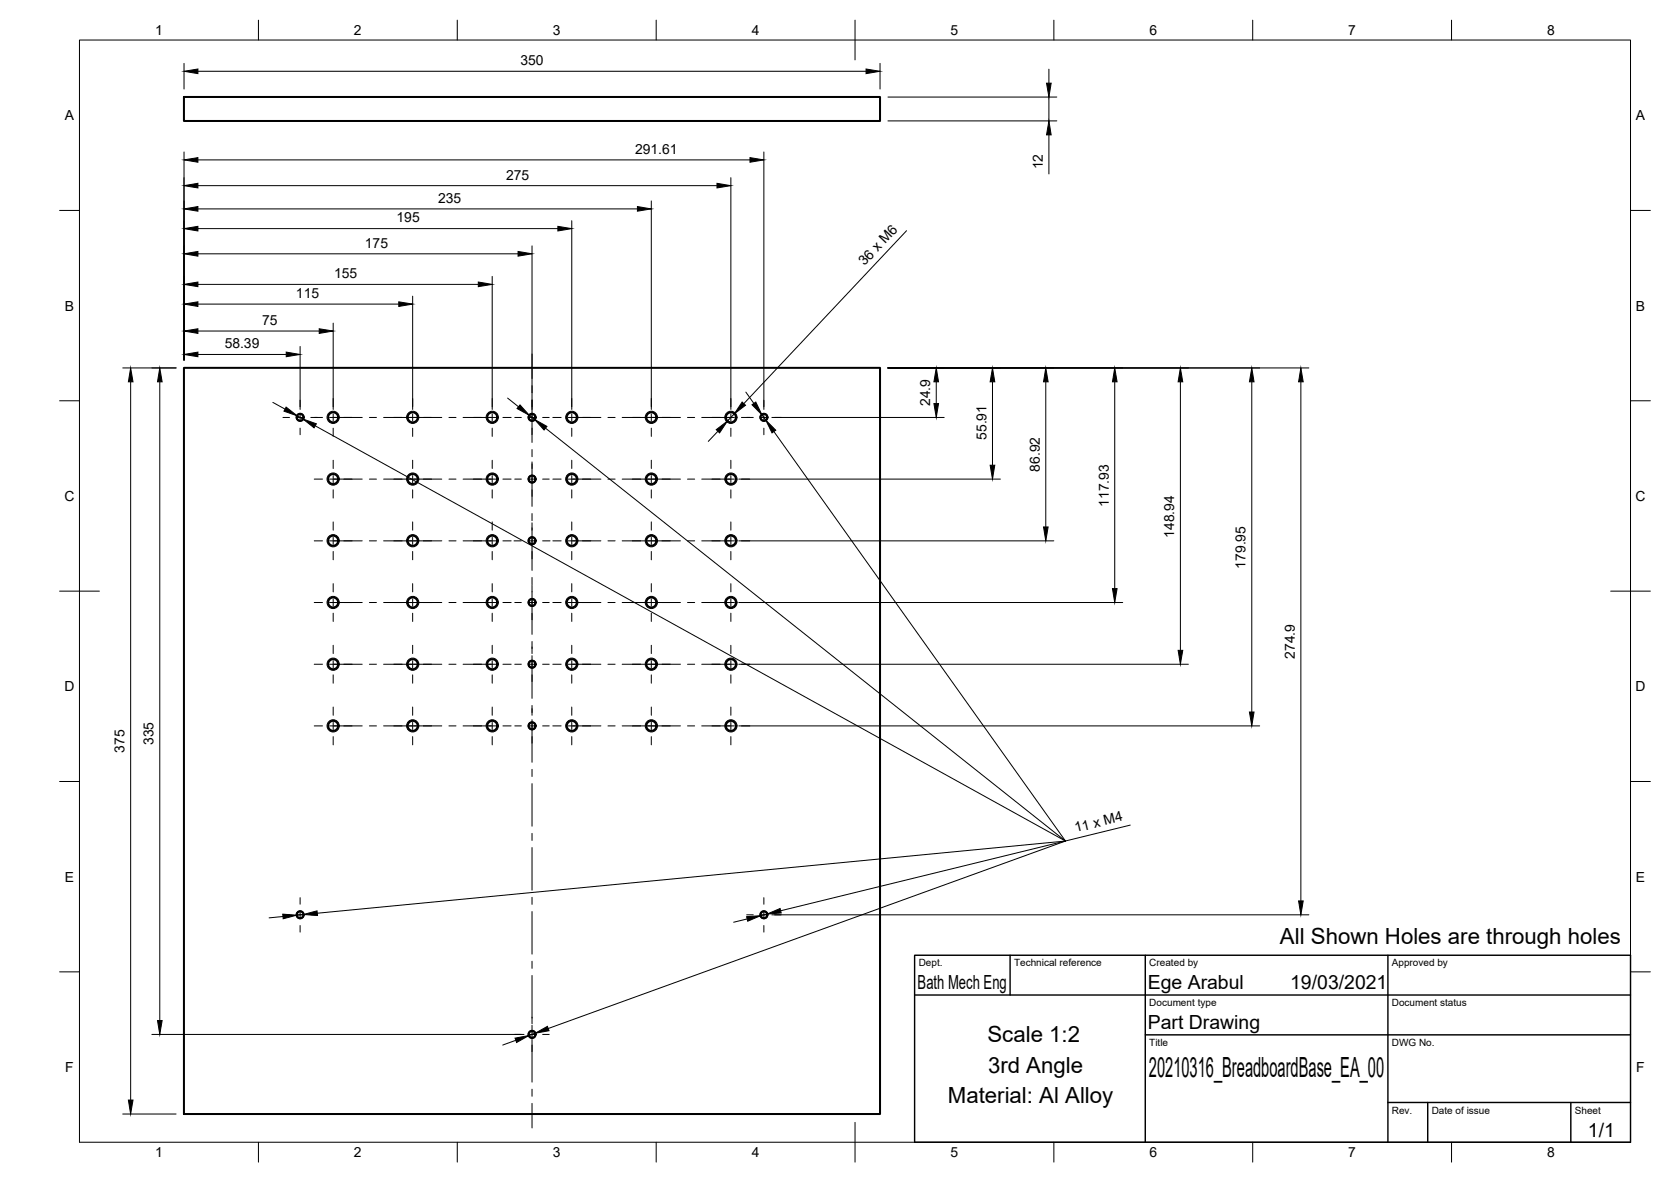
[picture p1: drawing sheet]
<svg xmlns="http://www.w3.org/2000/svg" width="420mm" height="297mm" viewBox="0 0 420 297" stroke-linecap="round" stroke-linejoin="round" font-family="sans-serif">
<!-- layer: Visible -->
<g fill="none" stroke="#000" stroke-width=".51">
<path d="M46.2 24.4h175.1v6h-175.1zM46.2 92.4h175.1v187.6h-175.1z"/>
<circle cx="75.5" cy="104.9" r=".84"/>
<circle cx="83.8" cy="104.9" r="1.26"/>
<circle cx="103.8" cy="104.9" r="1.26"/>
<circle cx="123.8" cy="104.9" r="1.26"/>
<circle cx="133.8" cy="104.9" r=".84"/>
<circle cx="143.8" cy="104.9" r="1.26"/>
<circle cx="163.8" cy="104.9" r="1.26"/>
<circle cx="183.8" cy="104.9" r="1.26"/>
<circle cx="192.1" cy="104.9" r=".84"/>
<circle cx="83.8" cy="135.9" r="1.26"/>
<circle cx="83.8" cy="120.4" r="1.26"/>
<circle cx="103.8" cy="135.9" r="1.26"/>
<circle cx="103.8" cy="120.4" r="1.26"/>
<circle cx="123.8" cy="135.9" r="1.26"/>
<circle cx="123.8" cy="120.4" r="1.26"/>
<circle cx="133.8" cy="120.4" r=".84"/>
<circle cx="133.8" cy="135.9" r=".84"/>
<circle cx="143.8" cy="135.9" r="1.26"/>
<circle cx="143.8" cy="120.4" r="1.26"/>
<circle cx="163.8" cy="135.9" r="1.26"/>
<circle cx="163.8" cy="120.4" r="1.26"/>
<circle cx="183.8" cy="135.9" r="1.26"/>
<circle cx="183.8" cy="120.4" r="1.26"/>
<circle cx="83.8" cy="151.4" r="1.26"/>
<circle cx="103.8" cy="151.4" r="1.26"/>
<circle cx="123.8" cy="151.4" r="1.26"/>
<circle cx="133.8" cy="151.4" r=".84"/>
<circle cx="143.8" cy="151.4" r="1.26"/>
<circle cx="163.8" cy="151.4" r="1.26"/>
<circle cx="183.8" cy="151.4" r="1.26"/>
<circle cx="83.8" cy="166.9" r="1.26"/>
<circle cx="103.8" cy="166.9" r="1.26"/>
<circle cx="123.8" cy="166.9" r="1.26"/>
<circle cx="133.8" cy="166.9" r=".84"/>
<circle cx="143.8" cy="166.9" r="1.26"/>
<circle cx="163.8" cy="166.9" r="1.26"/>
<circle cx="183.8" cy="166.9" r="1.26"/>
<circle cx="83.8" cy="182.4" r="1.26"/>
<circle cx="103.8" cy="182.4" r="1.26"/>
<circle cx="123.8" cy="182.4" r="1.26"/>
<circle cx="133.8" cy="182.4" r=".84"/>
<circle cx="143.8" cy="182.4" r="1.26"/>
<circle cx="163.8" cy="182.4" r="1.26"/>
<circle cx="183.8" cy="182.4" r="1.26"/>
<circle cx="75.5" cy="229.9" r=".84"/>
<circle cx="192.1" cy="229.9" r=".84"/>
<circle cx="133.8" cy="259.9" r=".84"/>
</g>
<!-- layer: Visible Narrow -->
<g fill="none" stroke="#000" stroke-width=".25">
<circle cx="75.5" cy="104.9" r="1.03"/>
<circle cx="83.8" cy="104.9" r="1.53"/>
<circle cx="103.8" cy="104.9" r="1.53"/>
<circle cx="123.8" cy="104.9" r="1.53"/>
<circle cx="133.8" cy="104.9" r="1.03"/>
<circle cx="143.8" cy="104.9" r="1.53"/>
<circle cx="163.8" cy="104.9" r="1.53"/>
<circle cx="183.8" cy="104.9" r="1.53"/>
<circle cx="192.1" cy="104.9" r="1.03"/>
<circle cx="83.8" cy="135.9" r="1.53"/>
<circle cx="83.8" cy="120.4" r="1.53"/>
<circle cx="103.8" cy="135.9" r="1.53"/>
<circle cx="103.8" cy="120.4" r="1.53"/>
<circle cx="123.8" cy="135.9" r="1.53"/>
<circle cx="123.8" cy="120.4" r="1.53"/>
<circle cx="133.8" cy="135.9" r="1.03"/>
<circle cx="133.8" cy="120.4" r="1.03"/>
<circle cx="143.8" cy="120.4" r="1.53"/>
<circle cx="143.8" cy="135.9" r="1.53"/>
<circle cx="163.8" cy="120.4" r="1.53"/>
<circle cx="163.8" cy="135.9" r="1.53"/>
<circle cx="183.8" cy="135.9" r="1.53"/>
<circle cx="183.8" cy="120.4" r="1.53"/>
<circle cx="83.8" cy="151.4" r="1.53"/>
<circle cx="103.8" cy="151.4" r="1.53"/>
<circle cx="123.8" cy="151.4" r="1.53"/>
<circle cx="133.8" cy="151.4" r="1.03"/>
<circle cx="143.8" cy="151.4" r="1.53"/>
<circle cx="163.8" cy="151.4" r="1.53"/>
<circle cx="183.8" cy="151.4" r="1.53"/>
<circle cx="83.8" cy="166.9" r="1.53"/>
<circle cx="103.8" cy="166.9" r="1.53"/>
<circle cx="123.8" cy="166.9" r="1.53"/>
<circle cx="133.8" cy="166.9" r="1.03"/>
<circle cx="143.8" cy="166.9" r="1.53"/>
<circle cx="163.8" cy="166.9" r="1.53"/>
<circle cx="183.8" cy="166.9" r="1.53"/>
<circle cx="83.8" cy="182.4" r="1.53"/>
<circle cx="103.8" cy="182.4" r="1.53"/>
<circle cx="123.8" cy="182.4" r="1.53"/>
<circle cx="133.8" cy="182.4" r="1.03"/>
<circle cx="143.8" cy="182.4" r="1.53"/>
<circle cx="163.8" cy="182.4" r="1.53"/>
<circle cx="183.8" cy="182.4" r="1.53"/>
<circle cx="75.5" cy="229.9" r="1.03"/>
<circle cx="192.1" cy="229.9" r="1.03"/>
<circle cx="133.8" cy="259.9" r="1.03"/>
</g>
<!-- layer: Border -->
<g fill="none" stroke="#000" stroke-width=".25">
<path d="M20 10.1h390v276.9h-390zM65 5.1v5M115 5.1v5M165 5.1v5M215 5.1v10M265 5.1v5M315 5.1v5M365 5.1v5M15 52.9h5M410 52.9h5M15 100.7h5M410 100.7h5"/>
<path d="M15 148.6h10M405 148.6h10M15 196.4h5M410 196.4h5M15 244.2h5M410 244.2h5M65 287v5M115 287v5M165 287v5M215 282.1v9.9M265 287v5M315 287v5"/>
<path d="M365 287v5"/>
</g>
<!-- layer: TitleBlock -->
<path d="M230 240.1h180v46.9h-180zM230 250h180M254 240.1v9.9M288 240.1v46.9M349 240.1v46.9M288 260.1h122M349 277.1h61M359 277.1v9.9M395 277.1v9.9" fill="none" stroke="#000" stroke-width=".36"/>
<!-- layer: Dimensions -->
<g fill="none" stroke="#000" stroke-width=".25">
<path d="M46.3 15.9v6.5M49.8 17.9h168M221.3 15.9v6.5M263.7 17.4v3.5M46.3 38.2v52.3M192.1 38.2v64.7M223.3 24.4h42.4M223.3 30.4h42.4M263.7 24.4v6M263.7 33.9v9.8M49.8 57.5h90.5M49.8 52.5h110.5"/>
<path d="M49.8 46.7h130.5M49.8 40.2h138.8M143.8 55.5v47.4M163.8 50.5v52.4M183.8 44.6v58.3M227.9 58l-40.9 43.4M49.8 76.4h50.5M49.8 71.5h70.5M49.8 63.8h80.5M103.8 74.4v28.5M123.8 69.5v33.4M133.8 61.8v41.1"/>
<path d="M30.9 92.5h13.4M32.9 96v180.4M40.2 96v160.5M49.8 89.1h22.2M49.8 83.2h30.5M75.5 87.1v15.8M83.8 81.2v21.7M187.5 98.5l2 2.9M223.3 92.5h105.8M235.4 96v5.4M249.6 96v20.9M263 96v36.4"/>
<path d="M280.3 96v51.9M296.8 96v67.4M314.7 96v82.9M327.1 96v130.4M68.6 101.1l3.1 1.7M74.7 104.5l1.5 .8M79.2 107l188.7 104.4M127.6 100l2.8 2.2M133.1 104.4l1.3 1M137.2 107.6l130.7 103.8M180.5 108.4l-2.4 2.5M184.6 104l-1.7 1.8"/>
<path d="M191.6 104.2l1 1.4M194.1 104.9h43.3M194.6 108.4l73.3 103M185.8 120.4h65.7M185.8 135.9h79.2M185.8 151.4h96.5M185.8 166.9h113M185.8 182.4h130.9M267.9 211.4l-130.1 47.1M267.9 211.4l-188.1 18.1M284.2 207.4l-87.9 21.5M71.2 230.3l-3.5 .4"/>
<path d="M76.3 229.8l-1.7 .2M187.9 230.9l-3.4 .9M192.9 229.7l-1.6 .4M194.1 229.9h135M38.2 260h93.6M134.6 259.7l-1.6 .5M30.9 280h13.4M129.7 261.4l-3.3 1.2"/>
</g>
<g fill="#000" stroke="#000" stroke-width=".25">
<path d="M46.3 17.9l3.5-.6v1.2zM217.8 17.3l3.5 .6-3.5 .6zM46.3 40.2l3.5-.6v1.2zM188.6 39.6l3.5 .6-3.5 .6zM263.1 20.9h1.2l-.6 3.5zM263.7 30.4l.6 3.5h-1.2zM46.3 57.5l3.5-.6v1.1zM46.3 52.5l3.5-.6v1.2zM46.3 46.7l3.5-.6v1.1zM140.3 56.9l3.5 .6-3.5 .5zM160.3 51.9l3.5 .6-3.5 .6zM180.3 46.1l3.5 .6-3.5 .5z"/>
<path d="M46.3 76.4l3.5-.6v1.2zM46.3 71.5l3.5-.6v1.1zM46.3 63.8l3.5-.6v1.2zM100.3 75.8l3.5 .6-3.5 .6zM120.3 70.9l3.5 .6-3.5 .5zM130.3 63.2l3.5 .6-3.5 .6zM32.9 92.5l.5 3.5h-1.1zM40.2 92.5l.6 3.5h-1.2zM46.3 89.1l3.5-.6v1.1zM46.3 83.2l3.5-.6v1.2zM72 88.5l3.5 .6-3.5 .5zM80.3 82.6l3.5 .6-3.5 .6z"/>
<path d="M235.4 92.5l.6 3.5h-1.2zM249.6 92.5l.5 3.5h-1.1zM263 92.5l.5 3.5h-1.1zM280.3 92.5l.6 3.5h-1.2zM296.8 92.5l.6 3.5h-1.2zM314.7 92.5l.6 3.5h-1.1zM327.1 92.5l.6 3.5h-1.2zM71.9 102.3l2.8 2.2-3.3-1.2zM76.2 105.3l3.3 1.2-.5 1zM130.7 101.8l2.4 2.6-3.1-1.7zM134.4 105.4l3.1 1.8-.7 .9zM180.1 108l2.8-2.2-2 3z"/>
<path d="M186.6 101l.9 .8-2.9 2.2zM189.1 101.7l.9-.7 1.6 3.2zM192.6 105.6l2.5 2.5-1 .7zM234.8 101.4h1.2l-.6 3.5zM249 116.9h1.1l-.5 3.5zM262.4 132.4h1.1l-.5 3.5zM279.7 147.9h1.2l-.6 3.5zM296.2 163.4h1.2l-.6 3.5zM314.2 178.9h1.1l-.6 3.5zM71.1 229.7l3.5 .3-3.4 .9zM76.3 229.8l3.4-.9 .1 1.2zM187.7 230.4l3.6-.3-3.3 1.4z"/>
<path d="M192.9 229.7l3.3-1.4 .2 1.1zM326.5 226.4h1.2l-.6 3.5zM39.6 256.5h1.2l-.6 3.5zM134.6 259.7l3-1.8 .4 1.1zM32.3 276.4h1.1l-.5 3.6zM129.5 260.9l3.5-.7-3.1 1.8z"/>
</g>
<!-- layer: Center Lines -->
<g fill="none" stroke="#000" stroke-width=".25">
<path d="M133.8 88.9v6.2M133.8 96.9v1.8M71.1 104.9h1.7M74.6 104.9h1.7M75.5 100.6v1.6M75.5 104v1.8M75.5 107.6v1.6M78.1 104.9h3M82.9 104.9h8.2M83.8 100.1v2.1M83.8 104v1.8M83.8 107.6v2.1"/>
<path d="M83.8 115.7v2M83.8 119.5v1.8M92.9 104.9h1.8M96.5 104.9h14.6M103.8 100.1v2.1M103.8 104v1.8M103.8 107.6v2.1M103.8 115.7v2M103.8 119.5v1.8M112.9 104.9h1.8M116.4 104.9h8.3M123.8 100.1v2.1"/>
<path d="M123.8 104v1.8M123.8 107.6v2.1M123.8 115.7v2M123.8 119.5v1.8M126.4 104.9h2.1M129.4 104.9h1.7M132.9 104.9h1.8M133.8 100.5v10.7M133.8 113v1.8M133.8 116.1v11.2M136.4 104.9h1.7M139 104.9h2.1"/>
<path d="M142.9 104.9h8.2M143.8 100.1v2.1M143.8 104v1.8M143.8 107.6v2.1M143.8 115.7v2M143.8 119.5v1.8M152.9 104.9h1.8M156.4 104.9h14.7M163.8 100.1v2.1M163.8 104v1.8M163.8 107.6v2.1M163.8 115.7v2"/>
<path d="M163.8 119.5v1.8M172.9 104.9h1.8M176.4 104.9h8.3M183.8 100.1v2.1M183.8 104v1.8M183.8 107.6v2.1M183.8 115.7v2M183.8 119.5v1.8M186.4 104.9h3M191.2 104.9h1.8M192.1 100.6v1.6M192.1 104v1.8"/>
<path d="M192.1 107.6v1.6M194.8 104.9h1.6M79 135.9h2.1M79 120.4h2.1M82.9 135.9h8.2M82.9 120.4h8.2M83.8 123.1v2.1M83.8 131.2v2M83.8 135v1.8M83.8 138.6v2.1M92.9 135.9h1.8M92.9 120.4h1.8"/>
<path d="M96.5 135.9h14.6M96.5 120.4h14.6M103.8 123.1v2.1M103.8 131.2v2M103.8 135v1.8M103.8 138.6v2.1M112.9 135.9h1.8M112.9 120.4h1.8M116.4 135.9h8.3M116.4 120.4h8.3M123.8 123.1v2.1M123.8 131.2v2"/>
<path d="M123.8 135v1.8M123.8 138.6v2.1M126.4 135.9h2.1M126.4 120.4h2.1M129.2 135.9h1.9M129.4 120.4h1.7M132.9 135.9h1.8M132.9 120.4h1.8M133.8 129.1v1.7M133.8 131.4v11.9M136.4 135.9h1.9M136.4 120.4h1.7"/>
<path d="M139 135.9h2.1M139 120.4h2.1M142.9 135.9h8.2M142.9 120.4h8.2M143.8 123.1v2.1M143.8 131.2v2M143.8 135v1.8M143.8 138.6v2.1M152.9 135.9h1.8M152.9 120.4h1.8M156.4 135.9h14.7M156.4 120.4h14.7"/>
<path d="M163.8 123.1v2.1M163.8 131.2v2M163.8 135v1.8M163.8 138.6v2.1M172.9 135.9h1.8M172.9 120.4h1.8M176.4 135.9h8.3M176.4 120.4h8.3M183.8 123.1v2.1M183.8 131.2v2M183.8 135v1.8M183.8 138.6v2.1"/>
<path d="M186.4 135.9h2.1M186.4 120.4h2.1M79 151.4h2.1M82.9 151.4h8.2M83.8 146.7v2M83.8 150.5v1.8M83.8 154.1v2.1M92.9 151.4h1.8M96.5 151.4h14.6M103.8 146.7v2M103.8 150.5v1.8M103.8 154.1v2.1"/>
<path d="M112.9 151.4h1.8M116.4 151.4h8.3M123.8 146.7v2M123.8 150.5v1.8M123.8 154.1v2.1M126.4 151.4h2.1M129.4 151.4h1.7M132.9 151.4h1.8M133.8 145.1v1.8M133.8 147.1v12.3M136.4 151.4h1.7M139 151.4h2.1"/>
<path d="M142.9 151.4h8.2M143.8 146.7v2M143.8 150.5v1.8M143.8 154.1v2.1M152.9 151.4h1.8M156.4 151.4h14.7M163.8 146.7v2M163.8 150.5v1.8M163.8 154.1v2.1M172.9 151.4h1.8M176.4 151.4h8.3M183.8 146.7v2"/>
<path d="M183.8 150.5v1.8M183.8 154.1v2.1M186.4 151.4h2.1M79 166.9h2.1M82.9 166.9h8.2M83.8 162.2v2M83.8 166v1.8M83.8 169.6v2.1M83.8 177.7v2.1M92.9 166.9h1.8M96.5 166.9h14.6M103.8 162.2v2"/>
<path d="M103.8 166v1.8M103.8 169.6v2.1M103.8 177.7v2.1M112.9 166.9h1.8M116.4 166.9h8.3M123.8 162.2v2M123.8 166v1.8M123.8 169.6v2.1M123.8 177.7v2.1M126.4 166.9h2.1M129.4 166.9h1.7M132.9 166.9h1.8"/>
<path d="M133.8 161.2v3M133.8 164.8v10.7M133.8 177.3v2.5M136.4 166.9h1.7M139 166.9h2.1M142.9 166.9h8.2M143.8 162.2v2M143.8 166v1.8M143.8 169.6v2.1M143.8 177.7v2.1M152.9 166.9h1.8M156.4 166.9h14.7"/>
<path d="M163.8 162.2v2M163.8 166v1.8M163.8 169.6v2.1M163.8 177.7v2.1M172.9 166.9h1.8M176.4 166.9h8.3M183.8 162.2v2M183.8 166v1.8M183.8 169.6v2.1M183.8 177.7v2.1M186.4 166.9h2.1M79 182.4h2.1"/>
<path d="M82.9 182.4h8.2M83.8 181.5v1.8M83.8 185.1v2.1M92.9 182.4h1.8M96.5 182.4h14.6M103.8 181.5v1.8M103.8 185.1v2.1M112.9 182.4h1.8M116.4 182.4h8.3M123.8 181.5v1.8M123.8 185.1v2.1M126.4 182.4h2.1"/>
<path d="M129.4 182.4h1.7M132.9 182.4h1.8M133.8 180.9v10.7M133.8 193.3v1.8M133.8 196.9v10.7M136.4 182.4h1.7M139 182.4h2.1M142.9 182.4h8.2M143.8 181.5v1.8M143.8 185.1v2.1M152.9 182.4h1.8M156.4 182.4h14.7"/>
<path d="M163.8 181.5v1.8M163.8 185.1v2.1M172.9 182.4h1.8M176.4 182.4h8.3M183.8 181.5v1.8M183.8 185.1v2.1M186.4 182.4h2.1M133.8 209.4v1.8M133.8 213v10.7M71.1 229.9h1.7M74.6 229.9h1.7M75.5 225.6v1.6"/>
<path d="M75.5 229v1.8M75.5 232.6v1.6M78.1 229.9h1.7M133.8 225.5v1.8M133.8 229.1v10.7M187.7 229.9h1.7M191.2 229.9h1.8M192.1 225.6v1.6M192.1 229v1.8M192.1 232.6v1.6M194.8 229.9h1.6M129.4 260h1.7"/>
<path d="M132.9 260h1.8M133.8 241.6v1.8M133.8 245.1v12.2M133.8 257.6v3.2M136.4 260h1.7M133.8 261.2v10.7M133.8 273.7v1.8M133.8 277.3v6.1"/>
</g>
<text font-size="7" x="288.9" y="270.6">20210316_BreadboardBase_EA_00</text>
<g font-size="5.6">
<text x="321.8" y="237.2">All Shown Holes are through holes</text>
<text x="248.3" y="261.7">Scale 1:2</text>
<text x="248.4" y="269.6">3rd Angle</text>
<text x="238.3" y="277.1">Material: Al Alloy</text>
</g>
<g font-size="4.9">
<text x="230.7" y="248.5">Bath Mech Eng</text>
<text x="288.6" y="248.5">Ege Arabul</text>
<text x="324.4" y="248.6">19/03/2021</text>
<text x="288.6" y="258.6">Part Drawing</text>
<text x="399.3" y="285.8">1/1</text>
</g>
<g font-size="3.5">
<text x="39" y="8.8">1</text>
<text x="89" y="8.8">2</text>
<text x="139" y="8.8">3</text>
<text x="189" y="8.8">4</text>
<text x="239" y="8.8">5</text>
<text x="289" y="8.8">6</text>
<text x="339" y="8.8">7</text>
<text x="389" y="8.8">8</text>
<text x="130.9" y="16.4">350</text>
<text x="16.3" y="30.2">A</text>
<text x="411.3" y="30.2">A</text>
<text x="159.7" y="38.7">291.61</text>
<text x="127.3" y="45.1">275</text>
<text x="262.2" y="42.6" transform="rotate(-90 262.2 42.6)">12</text>
<text x="110.2" y="51">235</text>
<text x="99.7" y="55.9">195</text>
<text x="91.8" y="62.2">175</text>
<text x="84" y="69.9">155</text>
<text x="217.4" y="66.9" transform="rotate(-47 217.4 66.9)">36 x M6</text>
<text x="74.4" y="74.9">115</text>
<text x="16.3" y="78">B</text>
<text x="65.9" y="81.7">75</text>
<text x="411.3" y="78">B</text>
<text x="56.5" y="87.5">58.39</text>
<text x="233.9" y="102.1" transform="rotate(-90 233.9 102.1)">24.9</text>
<text x="248" y="110.6" transform="rotate(-90 248 110.6)">55.91</text>
<text x="261.4" y="118.5" transform="rotate(-90 261.4 118.5)">86.92</text>
<text x="16.2" y="125.9">C</text>
<text x="411.2" y="125.9">C</text>
<text x="278.8" y="127.4" transform="rotate(-90 278.8 127.4)">117.93</text>
<text x="295.3" y="135.1" transform="rotate(-90 295.3 135.1)">148.94</text>
<text x="313.2" y="142.9" transform="rotate(-90 313.2 142.9)">179.95</text>
<text x="325.5" y="165.5" transform="rotate(-90 325.5 165.5)">274.9</text>
<text x="16.2" y="173.7">D</text>
<text x="411.2" y="173.7">D</text>
<text x="31.3" y="189.1" transform="rotate(-90 31.3 189.1)">375</text>
<text x="38.6" y="187.2" transform="rotate(-90 38.6 187.2)">335</text>
<text x="270.5" y="209.2" transform="rotate(-14 270.5 209.2)">11 x M4</text>
<text x="16.3" y="221.6">E</text>
<text x="411.3" y="221.6">E</text>
<text x="16.4" y="269.4">F</text>
<text x="411.4" y="269.4">F</text>
<text x="39" y="290.8">1</text>
<text x="89" y="290.8">2</text>
<text x="139" y="290.8">3</text>
<text x="189" y="290.8">4</text>
<text x="239" y="290.8">5</text>
<text x="289" y="290.8">6</text>
<text x="339" y="290.8">7</text>
<text x="389" y="290.8">8</text>
</g>
<g font-size="2.5">
<text x="231" y="242.9">Dept.</text>
<text x="255" y="242.9">Technical reference</text>
<text x="289" y="242.9">Created by</text>
<text x="350" y="242.9">Approved by</text>
<text x="289" y="252.8">Document type</text>
<text x="350" y="252.8">Document status</text>
<text x="289" y="262.9">Title</text>
<text x="350" y="262.9">DWG No.</text>
<text x="350" y="279.9">Rev.</text>
<text x="360" y="279.9">Date of issue</text>
<text x="396" y="279.9">Sheet</text>
</g>
</svg>
